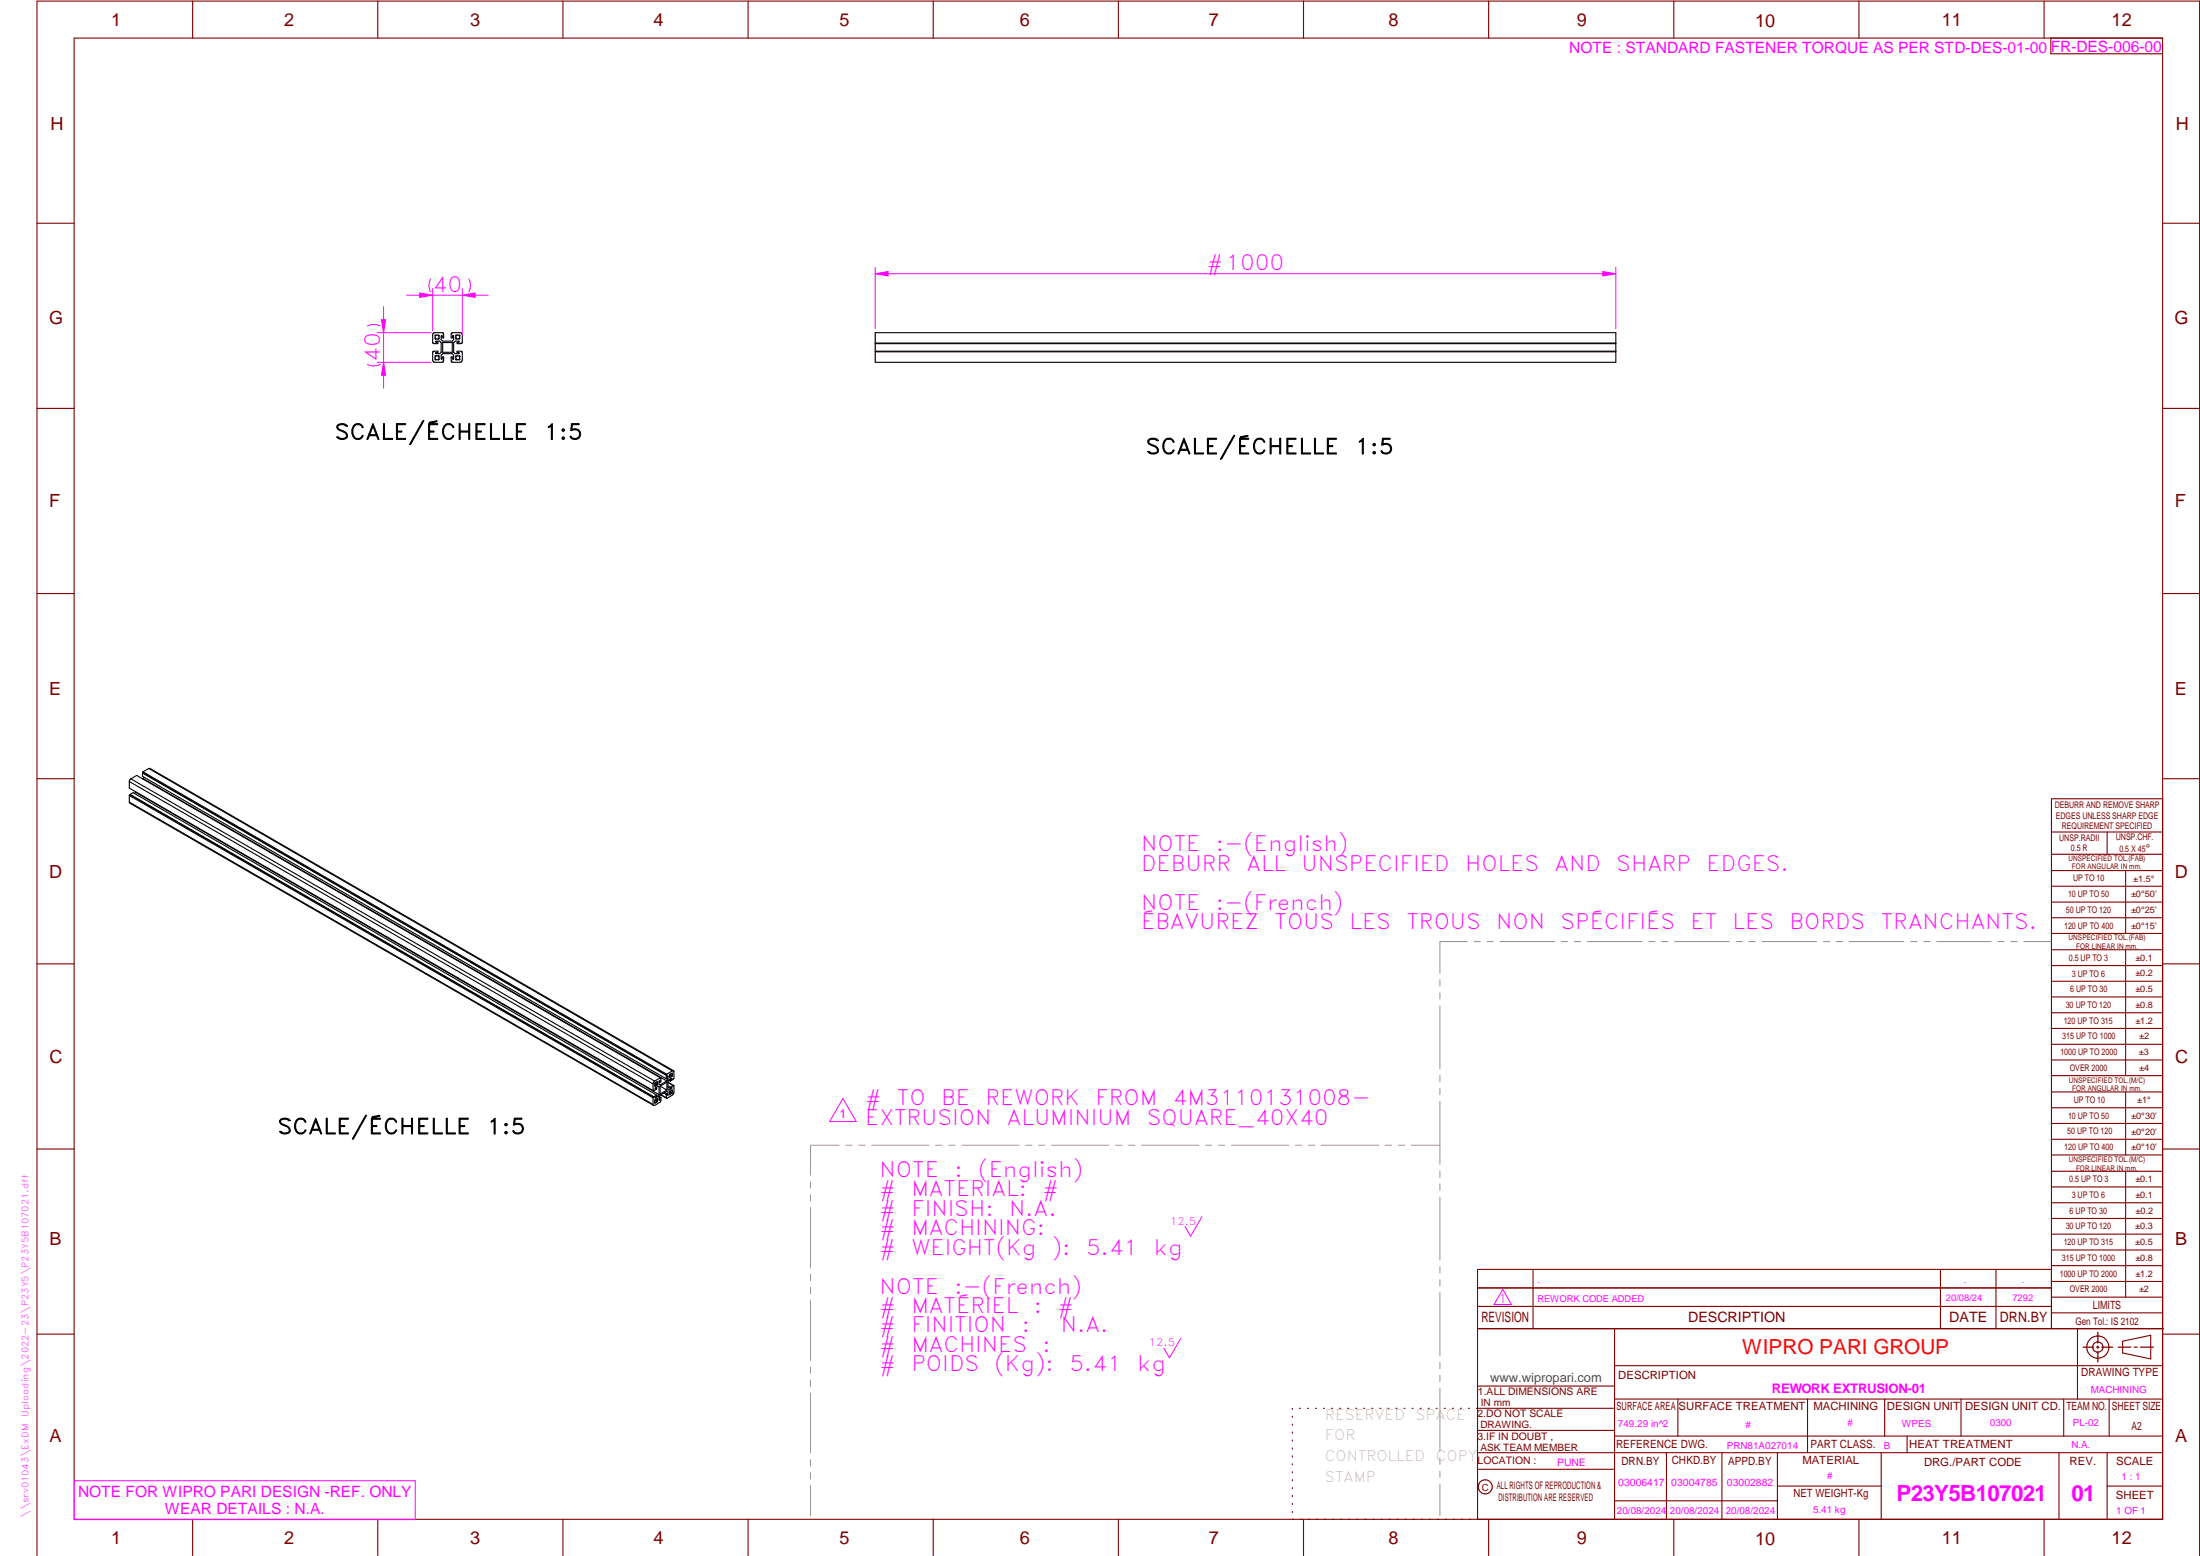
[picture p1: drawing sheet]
<svg xmlns="http://www.w3.org/2000/svg" width="594mm" height="420mm" viewBox="0 0 594 420" stroke-linecap="round" stroke-linejoin="round" font-family="sans-serif">
<g fill="none" stroke="#800000" stroke-width=".3">
<path d="M20 10.3h564v400h-564zM52 .3v10M102 .3v10M152 .3v10M202 .3v10M252 .3v10M302 .3v10M352 .3v10M402 .3v10M452 .3v10M502 .3v10M552 .3v10"/>
<path d="M553.8 10.3v4.2h30.2M10 60.3h10M584 60.3h10M10 110.3h10M584 110.3h10M10 160.3h10M584 160.3h10M10 210.3h10M584 215.7h-30v143.1M584 210.3h10M554 224.7h30M554 230.7h30"/>
<path d="M554 235.1h30M554 239.3h30M569 224.7v6M574 235.1v17M554 243.6h30M554 247.8h30M554 252.1h30M554 256.5h30M574 256.5v33.9M10 260.3h10M554 260.7h30M554 265h30"/>
<path d="M554 269.2h30M554 273.5h30M554 277.7h30M584 260.3h10M554 282h30M554 286.2h30M554 290.4h30M554 294.9h30M554 299.1h30M574 294.9v17M10 310.3h10M554 303.4h30"/>
<path d="M554 307.6h30M554 311.9h30M554 316.3h30M574 316.3v34M584 310.3h10M554 320.5h30M554 324.8h30M554 329h30M554 333.2h30M554 337.5h30M399 358.8h185.2M399 352.8h155"/>
<path d="M399 347.8h155M414 342.8v16M436 358.8v51.5M524 342.8v16M539 342.8v16M554 341.8h30M554 346h30M554 350.3h30M554 354.5h30M554 342.8h-155v67.5M561 358.8v19M10 360.3h10"/>
<path d="M399 374.3h37M436 377.8h148M453.1 377.8v10M488.1 377.8v14.5M508.9 377.8v10M529.5 377.8v10M557.3 377.8v10M569.5 377.8v10M573.2 362.2l7.6-1.6v6.3l-7.6-1.6zM584 368.8h-148M584 360.3h10M349 380.3v.3"/>
<path d="M349 382.4v.3M349 384.6v.3M349 386.7v.3M349 388.8v.3M349 391v.3M349 393.1v.3M349 395.3v.3M349 397.4v.3M349 399.5v.3M350.9 380.3h.2M353.1 380.3h.2M355.2 380.3h.3"/>
<path d="M357.4 380.3h.3M359.6 380.3h.3M361.7 380.3h.3M363.9 380.3h.3M366.1 380.3h.3M368.3 380.3h.2M370.4 380.3h.3M372.6 380.3h.3M374.8 380.3h.3M376.9 380.3h.4M379.1 380.3h.3M381.3 380.3h.3"/>
<path d="M383.4 380.3h.4M385.6 380.3h.3M387.8 380.3h.3M390 380.3h.3M392.2 380.3h.3M394.3 380.3h.3M396.5 380.3h.3M398.7 380.3h37.3M399 396.7h37M399 392.3h185M399 386.2h37M436 387.8h148"/>
<path d="M450 392.3v18M465 392.3v18M480 392.3v18M508 392.3v18M515 387.8v4.5M556 392.3v18M569 392.3v18M52 410.3v9.7M102 410.3v9.7M152 410.3v9.7M202 410.3v9.7M252 410.3v9.7"/>
<path d="M302 410.3v9.7M349 401.7v.3M349 403.8v.4M349 406v.3M349 408.1v.3M352 410.3v9.7M402 410.3v9.7M436 405.3h44M452 410.3v9.7M480 401.3h28M502 410.3v9.7M552 410.3v9.7"/>
<path d="M569 401.3h15M10 420v-419.7h584v419.7"/>
<circle cx="566.5" cy="363.7" r="1.39"/>
<circle cx="566.5" cy="363.8" r="3"/>
<circle cx="401.1" cy="401.5" r="1.9"/>
</g>
<path d="M236.3 72.2v16.6M432.8 73.3l3.5 .6-3.5 .6zM436.3 72.2v16.6M324.6 328.5l-3.1 5.3-1.5-2.6M318.8 361.4l-3 5.2-1.5-2.6M20.1 399.8h92v10.5h-92z" fill="none" stroke="#f0f" stroke-width=".27"/>
<g fill="none" stroke="#949494" stroke-width=".27">
<path d="M396.2 254.3h-7.4v8.5M398.1 254.3h1.6M401.5 254.3h1.8M405 254.3h14.8M421.6 254.3h1.7M425.1 254.3h1.7M428.6 254.3h14.8M445.2 254.3h1.7M448.7 254.3h1.7M452.2 254.3h14.8M468.8 254.3h1.7M472.3 254.3h1.7"/>
<path d="M475.8 254.3h14.8M492.4 254.3h1.7M495.8 254.3h1.8M499.4 254.3h14.7M516 254.3h1.6M519.4 254.3h1.8M522.9 254.3h14.8M539.5 254.3h1.7M543 254.3h1.7M546.5 254.3h7.4M388.8 264.5v1.8M388.8 268.1v1.6"/>
<path d="M388.8 271.6v17M388.8 290.4v1.7M388.8 293.9v1.7M388.8 297.4v17M218.9 319.2v1.6M226.6 309.2h-7.7v8.1M228.4 309.2h1.7M231.9 309.2h1.7M235.4 309.2h15.5M252.7 309.2h1.7M256.2 309.2h1.7M259.7 309.2h15.5"/>
<path d="M277 309.2h1.7M280.5 309.2h1.7M284 309.2h15.5M301.2 309.2h1.8M304.8 309.2h1.7M308.3 309.2h15.5M325.5 309.2h1.7M329.1 309.2h1.6M332.6 309.2h15.4M349.8 309.2h1.7M353.3 309.2h1.7M356.8 309.2h15.5"/>
<path d="M374.1 309.2h1.7M377.6 309.2h1.7M381.1 309.2h7.7M388.8 316.2v1.7M388.8 319.7v1.7M218.9 322.6v1.8M218.9 326.1v16.2M388.8 323.2v17.1M218.9 344.1v1.8M218.9 347.6v1.7M218.9 351.2v16.1M388.8 342.1v1.6"/>
<path d="M388.8 345.6v1.7M388.8 349v17.1M218.9 369.1v1.7M218.9 372.6v1.8M218.9 376.1v16.2M388.8 367.9v1.7M388.8 371.4v1.7M388.8 374.9v17M218.9 394.1v1.8M218.9 397.6v1.7M388.8 393.7v1.7M388.8 397.2v1.7"/>
<path d="M218.9 401.2v8.1M388.8 400.7v8.6"/>
</g>
<path d="M566.5 359.7v3M562.5 363.8h2.9M566.1 363.8h.7M566.5 363.4v.7M566.5 364.9v2.8M567.6 363.8h2.9M572 363.8h3.4M576.3 363.8h.8M578 363.8h3.5" fill="none" stroke="#800000" stroke-width=".34"/>
<path d="M117.1 89.9l2.5-.1 .2 1.4h-.4l-.1-.6-.2 .2v.9l.4 .4h2.6l.4-.4v-.9l-.2-.2-.1 .6h-.4v-1.1h.2v-.3l2.5 .1 .3 .5v2.2l-1.4 .2v-.4l.6-.1-.1-.2h-1l-.4 .4v2.6l.4 .4h1l.1-.2-.6-.1v-.4l1.4 .2v2.2l-.3 .5-2.5 .1v-.3h-.2v-1.1h.4l.1 .6 .2-.1v-1l-.4-.4h-2.6l-.4 .4v1l.2 .1 .1-.6h.4l-.2 1.4-2.5-.1-.3-.5v-2.2l1.4-.2v.4l-.6 .1 .2 .2h.9l.4-.4v-2.6l-.4-.4h-.9l-.2 .2 .6 .1v.4l-1.4-.2v-2.2zM117.5 96.2l.9-.1 .2 .1v.8l-.2 .2h-.8zM117.6 90.5l1 .1v.8l-1 .2zM119.5 92.5h2.6v2.6h-2.6zM123.1 90.6l.9-.1 .2 .1v.8l-1 .2zM123.1 96.2l.9-.1 .2 .1v.8l-.2 .2h-.8zM236.3 95h200M236.3 94.8h200M236.3 92.8h200M236.3 92.6h200M436.3 92.6v-2.8h-200v8h200v-2.8M436.3 92.6v2.4" fill="none" stroke="#000" stroke-width=".3"/>
<path d="M432.8 73.3l3.5 .6-3.5 .6z" fill="#f0f"/>
<path d="M236.3 73.9l3.5-.6v1.2z" fill="none" stroke="#f0f" stroke-width=".27"/>
<path d="M236.3 73.9l3.5-.6v1.2z" fill="#f0f"/>
<path d="M113.3 79.1l3.5 .6-3.5 .6zM116.2 75.3a3.9 3.9 0 0 0 0 3.5M116.8 77.9v11.5M124.8 77.9v12.6M126.6 75.3a3.9 3.9 0 0 1 0 3.5M236.3 73.9h200" fill="none" stroke="#f0f" stroke-width=".27"/>
<path d="M113.3 79.1l3.5 .6-3.5 .6z" fill="#f0f"/>
<path d="M124.8 79.7l3.5-.6v1.2z" fill="none" stroke="#f0f" stroke-width=".27"/>
<path d="M124.8 79.7l3.5-.6v1.2z" fill="#f0f"/>
<path d="M109.8 79.7h22M99.2 98.4a3.9 3.9 0 0 0 3.5 0M99.2 88a3.9 3.9 0 0 1 3.5 0M101.8 97.8h14.6M101.8 89.8h14.6M103.6 97.8l.5 3.5h-1.1z" fill="none" stroke="#f0f" stroke-width=".27"/>
<path d="M103.6 97.8l.5 3.5h-1.1z" fill="#f0f"/>
<path d="M103 86.3h1.1l-.5 3.5z" fill="none" stroke="#f0f" stroke-width=".27"/>
<path d="M103 86.3h1.1l-.5 3.5z" fill="#f0f"/>
<path d="M103.6 82.8v22M227.6 296.6l3.6 6.3h-7.2zM405.8 348.1l2.3 4.2h-4.7z" fill="none" stroke="#f0f" stroke-width=".27"/>
<g fill="none" stroke="#000" stroke-width=".3">
<path d="M34.9 211v1.8l141.5 81.7M34.9 214.8v1.8M34.9 216.6l.1 .3 141.5 81.6M34.9 211l141.5 81.7M34.9 214.8l141.5 81.6M34.9 216.6l141.5 81.6M35.1 214.5v.2M35.1 214.5l.8-.5 141.4 81.7M35.1 214.7l-.2 .1M35.1 214.5l141.5 81.7M35.1 214.7l141.5 81.6M35.3 210.3l1.6-.9 141.4 81.6"/>
<path d="M35.3 210.3l-.4 .7M35.3 210.3l141.5 81.6M36.6 213.8v.1M36.6 213.9l-.2 .4M36.6 213.9l141.4 81.7M38.5 208.7v.9l141.4 81.7M38.5 208.7l141.4 81.7M38.6 208.7h-.1M38.6 208.4v.3M38.6 208.4l141.4 81.7M38.6 208.7l141.4 81.6M38.7 210.3l-.2 .1"/>
<path d="M38.7 210.3l141.4 81.6M38.9 209.9l-.2 .4M40.2 207.5l-1.6 .9M40.2 207.5h.3l141.4 81.6M40.2 207.5l141.4 81.7M176.4 292.7v1.8M176.4 296.4v1.8M176.4 294.5l.2-.2v.2M176.4 294.4l.2 .1M176.6 296.3l-.2 .1M176.6 296.2v.1M176.8 291.9l-.4 .8"/>
<path d="M176.9 292.6v.5M176.9 297.2v.5M176.9 297.7v.2l.1-.2M176.9 293.1v.2l.1-.1M176.9 293.1l.1 .1M176.9 292.6l.5 .3M176.9 297.7h.1M176.9 297.2l.5 .3M176.9 293.9h.1M176.9 296.4l.1 .1M177 292.4l-.1 .2M177 297l-.1 .2"/>
<path d="M177 292.4l.5 .3M177 297l.5 .3M177 293.9v-.2l.7-.4 .3 .2v2.1M177.1 293.6l.2 .2M177.3 295.7l-.7 .5M177.3 295.7l-.3 .8M177.3 295.9l.4 .2M177.3 293.8v.2l-.7 .5M177.3 293.8l-.3 .1M177.4 292.2l-.4 .2M177.4 296.8l-.4 .2M177.4 292.2l.2-.1-.1 .1"/>
<path d="M177.4 292.9l-.4 .3M177.4 297.5l-.4 .2M177.4 296.8l.2-.1-.1 .1M177.4 292.2h.1M177.4 296.8h.1M177.5 292.2v.5M177.5 292.7l-.1 .2M177.5 297.3l-.1 .2M177.5 296.8v.5M177.7 296.1l-.7 .4M178 295.6l-.3 .5M178 292.1l.2 .2"/>
<path d="M178 296.4l.2 .1M178 296.8l.2 .1M178 296.1l.5 .2M178.1 291.8l.1 .1M178.2 291.9v.4M178.2 296.5v.4M178.3 293.3l1.8 1M178.3 293.3v2.1l1.8-1.1M178.3 293.3l1.8-1.1v2.1M178.3 291v.3l.2-.1M178.3 291.1l.2 .1M178.3 291l-1.5 .9"/>
<path d="M178.4 295.7l1.6 .9M178.5 291.2v.9l-.3 .2M178.5 296.3l-.2 1.3-1.5 .9h-.4v-.3M178.5 296.3l-.3 .2M178.5 295.6l1.4 .8M179.2 295.1l.7 .4M179.5 295l.7 .4M179.9 296.4l.1-.1v.3M179.9 295.5v.9M179.9 290.4v.9M180 290.1v.2M180 290.3l-.1 .1"/>
<path d="M180 291.2l.4 .2M180.1 291.9l-1.8 1-.3-.1v-.8l.2-.1M180.2 295.4l-.3 .1M180.2 295.4v.4l.2-.2M180.2 295.5l.2 .1M180.3 290.6l.1 .8M180.3 290.6h.1M180.3 290.6l-.4 .7M180.4 295.6v-.7l-.3-.2-1.8 1-.3 .5v.9l.2-.2M180.4 291.4l-.3 .5M180.4 292.2l1.6 1M180.4 292.3l1.4 .8"/>
<path d="M180.4 293.2l.6 .4M180.4 293.5l.6 .4M180.6 291.7l.4 .2M180.8 291.5l.2 .1M180.8 295.4v.2l.1-.2M180.8 294.9v.5M180.8 290.3l.6 .3M180.8 290.8l.1 .1M180.8 294.9l.6 .3M180.8 295.4h.1M180.8 290.3v.5M180.8 290.8v.2l.1-.1"/>
<path d="M180.9 294.7l-.1 .2M180.9 290.2l.6 .2M180.9 294.7l.6 .3M180.9 290.2l-.1 .1M181 291.6v.3M181 293.6v.3M181 293.9l.4-.2-.1 .3M181.1 293.8l.2 .2M181.1 291.3l.2 .1M181.3 291.4v-.2l-.6 .4-.3 .5v2.1l.3 .1 .6-.3M181.3 291.4l-.3 .2M181.4 294.5l.2-.1-.1 .1"/>
<path d="M181.4 289.9h.1M181.4 294.5h.1M181.4 294.5l-.5 .2M181.4 295.2l-.5 .2M181.4 289.9l.2-.1-.1 .1M181.4 289.9l-.5 .3M181.4 290.6l-.5 .3M181.5 295l-.1 .2M181.5 294.5v.5M181.5 290.4l-.1 .2M181.5 289.9v.5M181.6 289.2h.3l.1 2-1 .7"/>
<path d="M181.6 289.2l-1.6 .9M181.8 293.1v.2l.2-.1M181.8 293.1l-.8 .5M182 293.2l-.1 2-.3 .5-1.6 .9"/>
</g>
<g font-size="6" fill="#f0f">
<text x="512.1" y="405.2">P23Y5B107021</text>
<text x="559.4" y="405.2">01</text>
</g>
<g font-size="5.7" fill="#f0f">
<text x="325.9" y="73">#1000</text>
<text x="116.9" y="78.8">40</text>
<text x="102.7" y="97.7" transform="rotate(-90 102.7 97.7)">40</text>
<text x="308.1" y="229.9">NOTE</text>
<text x="328.3" y="229.9">:-(English)</text>
<text x="308.1" y="235.2">DEBURR</text>
<text x="336.6" y="235.2">ALL</text>
<text x="351.5" y="235.2">UNSPECIFIED</text>
<text x="395.6" y="235.2">HOLES</text>
<text x="419.8" y="235.2">AND</text>
<text x="436.5" y="235.2">SHARP</text>
<text x="460.8" y="235.2">EDGES.</text>
<text x="308.1" y="245.7">NOTE</text>
<text x="328.3" y="245.7">:-(French)</text>
<text x="308.1" y="250.9">ÉBAVUREZ</text>
<text x="344.1" y="250.9">TOUS</text>
<text x="364.4" y="250.9">LES</text>
<text x="379.8" y="250.9">TROUS</text>
<text x="404.1" y="250.9">NON</text>
<text x="421.4" y="250.9">SPÉCIFIÉS</text>
<text x="456.5" y="250.9">ET</text>
<text x="467.9" y="250.9">LES</text>
<text x="483.2" y="250.9">BORDS</text>
<text x="507.9" y="250.9">TRANCHANTS.</text>
<text x="233.6" y="298.5">#</text>
<text x="242.2" y="298.5">TO</text>
<text x="254.2" y="298.5">BE</text>
<text x="266.1" y="298.5">REWORK</text>
<text x="295.8" y="298.5">FROM</text>
<text x="316.7" y="298.5">4M3110131008-</text>
<text x="233.6" y="303.7">EXTRUSION</text>
<text x="271.9" y="303.7">ALUMINIUM</text>
<text x="309.7" y="303.7">SQUARE_40X40</text>
<text x="237.5" y="317.8">NOTE</text>
<text x="257.7" y="317.8">:</text>
<text x="264.1" y="317.8">(English)</text>
<text x="237.5" y="323">#</text>
<text x="246.1" y="323">MATERIAL:</text>
<text x="281.5" y="323">#</text>
<text x="237.5" y="328.3">#</text>
<text x="246.1" y="328.3">FINISH:</text>
<text x="272.5" y="328.3">N.A.</text>
<text x="237.5" y="333.5">#</text>
<text x="246.1" y="333.5">MACHINING:</text>
<text x="237.5" y="338.8">#</text>
<text x="246.1" y="338.8">WEIGHT(Kg</text>
<text x="284" y="338.8">):</text>
<text x="293.3" y="338.8">5.41</text>
<text x="311.6" y="338.8">kg</text>
<text x="237.5" y="349.3">NOTE</text>
<text x="257.7" y="349.3">:-(French)</text>
<text x="237.5" y="354.5">#</text>
<text x="237.5" y="359.8">#</text>
<text x="246.1" y="354.5">MATÉRIEL</text>
<text x="246.1" y="359.8">FINITION</text>
<text x="275.9" y="359.8">:</text>
<text x="279.2" y="354.5">:</text>
<text x="285.6" y="354.5">#</text>
<text x="286.5" y="359.8">N.A.</text>
<text x="237.5" y="365">#</text>
<text x="246.1" y="365">MACHINES</text>
<text x="281.5" y="365">:</text>
<text x="237.5" y="370.3">#</text>
<text x="246.1" y="370.3">POIDS</text>
<text x="268.5" y="370.3">(Kg):</text>
<text x="288.8" y="370.3">5.41</text>
<text x="307.1" y="370.3">kg</text>
</g>
<g font-size="5.7">
<text x="90.4" y="118.7">SCALE/ÉCHELLE</text>
<text x="146.9" y="118.7">1:5</text>
<text x="309.4" y="122.6">SCALE/ÉCHELLE</text>
<text x="365.9" y="122.6">1:5</text>
<text x="74.9" y="306.2">SCALE/ÉCHELLE</text>
<text x="131.5" y="306.2">1:5</text>
</g>
<text font-size="5.6" fill="#f00" x="470.5" y="365.5">WIPRO PARI GROUP</text>
<g font-size="4.9" fill="#800000">
<text x="30" y="6.9">1</text>
<text x="76.7" y="6.9">2</text>
<text x="127" y="6.9">3</text>
<text x="176.5" y="6.9">4</text>
<text x="226.7" y="6.9">5</text>
<text x="275.4" y="6.9">6</text>
<text x="326.4" y="6.9">7</text>
<text x="375" y="6.9">8</text>
<text x="425.8" y="6.9">9</text>
<text x="473.9" y="7.3">10</text>
<text x="524.3" y="6.9">11</text>
<text x="570.2" y="6.9">12</text>
<text x="13.6" y="35.1">H</text>
<text x="587.6" y="35.1">H</text>
<text x="13.2" y="87.5">G</text>
<text x="587.2" y="87.5">G</text>
<text x="13.2" y="137">F</text>
<text x="587.2" y="137">F</text>
<text x="13.2" y="187.6">E</text>
<text x="587.2" y="187.6">E</text>
<text x="13.2" y="237">D</text>
<text x="587.2" y="237">D</text>
<text x="13.4" y="287.1">C</text>
<text x="587.4" y="287.1">C</text>
<text x="13.4" y="336.2">B</text>
<text x="587.4" y="336.2">B</text>
<text x="13.4" y="389.3">A</text>
<text x="587.4" y="389.3">A</text>
<text x="30" y="416.9">1</text>
<text x="76.7" y="416.9">2</text>
<text x="127" y="416.9">3</text>
<text x="176.5" y="416.9">4</text>
<text x="226.7" y="416.9">5</text>
<text x="275.4" y="416.9">6</text>
<text x="326.4" y="416.9">7</text>
<text x="375" y="416.9">8</text>
<text x="425.8" y="416.9">9</text>
<text x="473.9" y="417.3">10</text>
<text x="524.3" y="416.9">11</text>
<text x="570.2" y="416.9">12</text>
</g>
<g font-size="4.2" fill="#f0f">
<text x="423.7" y="14.3">NOTE : STANDARD FASTENER TORQUE AS PER STD-DES-01-00</text>
<text x="553.8" y="14">FR-DES-006-00</text>
<text x="21.1" y="404.3">NOTE FOR WIPRO PARI DESIGN -REF. ONLY</text>
<text x="44.5" y="408.8">WEAR DETAILS : N.A.</text>
</g>
<g font-size="3.9" fill="#800000">
<text x="400" y="357.1">REVISION</text>
<text x="455.9" y="357.1">DESCRIPTION</text>
<text x="526.4" y="357.1">DATE</text>
<text x="540" y="357.1">DRN.BY</text>
</g>
<g font-size="3.9" fill="#c0c0c0">
<text x="357.8" y="383.3">RESERVED</text>
<text x="382.3" y="383.3">SPACE</text>
<text x="357.8" y="388.9">FOR</text>
<text x="357.8" y="394.5">CONTROLLED</text>
<text x="387.8" y="394.5">COPY</text>
<text x="357.8" y="400">STAMP</text>
</g>
<text font-size="3.6" fill="#f0f" x="478.5" y="376.1">REWORK EXTRUSION-01</text>
<text font-size="3.5" fill="#00f" x="402.4" y="373.3">www.wipropari.com</text>
<g font-size="3.4" fill="#f0f">
<text x="226.7" y="302">1</text>
<text x="404.6" y="351.9">1</text>
</g>
<g font-size="3.1" fill="#800000">
<text x="565.1" y="353.5">LIMITS</text>
<text x="562" y="371.7">DRAWING TYPE</text>
<text x="437" y="372.3">DESCRIPTION</text>
<text x="436.5" y="380.8">SURFACE AREA</text>
<text x="453.3" y="380.8">SURFACE TREATMENT</text>
<text x="489.7" y="380.8">MACHINING</text>
<text x="509.5" y="380.8">DESIGN UNIT</text>
<text x="530.6" y="380.8">DESIGN UNIT CD.</text>
<text x="558" y="380.6">TEAM NO.</text>
<text x="570.3" y="380.7">SHEET SIZE</text>
<text x="575.6" y="386.1">A2</text>
<text x="436.4" y="391.1">REFERENCE DWG.</text>
<text x="437.8" y="395.5">DRN.BY</text>
<text x="451.4" y="395.4">CHKD.BY</text>
<text x="466.6" y="395.5">APPD.BY</text>
<text x="486.7" y="395.4">MATERIAL</text>
<text x="488.9" y="390.9">PART CLASS.</text>
<text x="515.6" y="390.9">HEAT TREATMENT</text>
<text x="519.6" y="395.9">DRG./PART CODE</text>
<text x="558.9" y="395.5">REV.</text>
<text x="571.4" y="395.6">SCALE</text>
<text x="484.3" y="404.2">NET WEIGHT-Kg</text>
<text x="571.4" y="404.7">SHEET</text>
</g>
<text font-size="3" fill="#800000" x="579.5" y="230.1">°</text>
<g font-size="2.8" fill="#f0f">
<text x="316" y="330.7">12.5</text>
<text x="310.3" y="363.6">12.5</text>
<text x="420.5" y="396">PUNE</text>
<text x="437" y="401.2">03006417</text>
<text x="451.3" y="401.2">03004785</text>
<text x="466.3" y="401.2">03002882</text>
</g>
<g font-size="2.8" fill="#800000">
<text x="560.4" y="357.7">Gen Tol.: IS 2102</text>
<text x="399.1" y="376.6">1.ALL DIMENSIONS ARE</text>
<text x="399" y="382.7">2.DO NOT SCALE</text>
<text x="399" y="388.7">3.IF IN DOUBT ,</text>
<text x="399" y="395.4">LOCATION :</text>
<text x="404.2" y="402">ALL RIGHTS OF REPRODUCTION &amp;</text>
<text x="404.7" y="405.4">DISTRIBUTION ARE RESERVED</text>
</g>
<g font-size="2.7" fill="#f0f">
<text x="564.6" y="376.2">MACHINING</text>
<text x="436.9" y="385.4">749.29 in^2</text>
<text x="471.4" y="385.5">#</text>
<text x="498.9" y="385">#</text>
<text x="513.6" y="385.3">WPES</text>
<text x="537.3" y="385.1">0300</text>
<text x="559.7" y="385.1">PL-02</text>
<text x="466.3" y="391.2">PRN81A027014</text>
<text x="508.7" y="391.2">B</text>
<text x="559.3" y="391.1">N.A.</text>
<text x="493.4" y="399.5">#</text>
<text x="572.8" y="399.7">1 : 1</text>
<text x="436.6" y="408.7">20/08/2024</text>
<text x="450.9" y="408.8">20/08/2024</text>
<text x="466" y="408.9">20/08/2024</text>
<text x="489.6" y="408.5">5.41 kg</text>
<text x="571.4" y="408.7">1 OF 1</text>
</g>
<g font-size="2.7" fill="#800000">
<text x="399.9" y="379.7">IN mm</text>
<text x="399.7" y="385.7">DRAWING.</text>
<text x="399.7" y="391.8">ASK TEAM MEMBER</text>
<text x="400.1" y="402.5">C</text>
</g>
<g font-size="2.5" fill="#800000">
<text x="554.9" y="218.3">DEBURR AND REMOVE SHARP</text>
<text x="555.2" y="221">EDGES UNLESS SHARP EDGE</text>
<text x="556.1" y="227.1">UNSP.RADII</text>
<text x="556.8" y="223.8">REQUIREMENT SPECIFIED</text>
<text x="571.4" y="226.9">UNSP.CHF.</text>
<text x="559.2" y="229.9">0.5 R</text>
<text x="572.3" y="230.1">0.5 X 45</text>
<text x="559.8" y="238">UP TO 10</text>
<text x="576.1" y="238.1">±1.5°</text>
<text x="558.5" y="242.2">10 UP TO 50</text>
<text x="575.5" y="242.3">±0°50'</text>
<text x="557.4" y="250.7">120 UP TO 400</text>
<text x="557.9" y="246.5">50 UP TO 120</text>
<text x="575.5" y="250.7">±0°15'</text>
<text x="575.5" y="246.5">±0°25'</text>
<text x="558.7" y="259.4">0.5 UP TO 3</text>
<text x="559.5" y="263.7">3 UP TO 6</text>
<text x="576.6" y="263.6">±0.2</text>
<text x="576.6" y="259.4">±0.1</text>
<text x="559" y="267.9">6 UP TO 30</text>
<text x="576.6" y="267.9">±0.5</text>
<text x="557.8" y="272.2">30 UP TO 120</text>
<text x="576.6" y="272.2">±0.8</text>
<text x="556.9" y="280.7">315 UP TO 1000</text>
<text x="557.3" y="276.4">120 UP TO 315</text>
<text x="576.6" y="276.4">±1.2</text>
<text x="577.7" y="280.7">±2</text>
<text x="556.4" y="284.9">1000 UP TO 2000</text>
<text x="577.6" y="284.9">±3</text>
<text x="558.9" y="289.2">OVER 2000</text>
<text x="577.7" y="289.3">±4</text>
<text x="560" y="297.9">UP TO 10</text>
<text x="577.1" y="297.9">±1°</text>
<text x="558.5" y="302.1">10 UP TO 50</text>
<text x="575.5" y="302.1">±0°30'</text>
<text x="557.4" y="310.6">120 UP TO 400</text>
<text x="558.2" y="306.3">50 UP TO 120</text>
<text x="575.5" y="310.6">±0°10'</text>
<text x="575.5" y="306.4">±0°20'</text>
<text x="558.8" y="319.2">0.5 UP TO 3</text>
<text x="559.4" y="323.4">3 UP TO 6</text>
<text x="576.6" y="319.2">±0.1</text>
<text x="576.6" y="323.5">±0.1</text>
<text x="558.9" y="327.7">6 UP TO 30</text>
<text x="576.7" y="327.7">±0.2</text>
<text x="557.8" y="332">30 UP TO 120</text>
<text x="576.6" y="332">±0.3</text>
<text x="556.8" y="340.5">315 UP TO 1000</text>
<text x="557.3" y="336.3">120 UP TO 315</text>
<text x="576.6" y="336.3">±0.5</text>
<text x="576.6" y="340.5">±0.8</text>
<text x="556.2" y="344.7">1000 UP TO 2000</text>
<text x="576.6" y="344.7">±1.2</text>
<text x="558.9" y="349">OVER 2000</text>
<text x="577.6" y="349">±2</text>
</g>
<g font-size="2.5" fill="#f0f">
<text x="415.2" y="346.4">.</text>
<text x="530.3" y="346.5">.</text>
<text x="545.9" y="346.4">.</text>
<text x="415.2" y="351.5">REWORK CODE ADDED</text>
<text x="525.5" y="351.3">20/08/24</text>
<text x="543.4" y="351.4">7292</text>
</g>
<g font-size="2.4" fill="#f0f">
<text x="7.7" y="382.7" transform="rotate(-90 7.7 382.7)">Uploading\2022-23\P23Y5\P23Y5B107021.dft</text>
<text x="7.7" y="409.8" transform="rotate(-90 7.7 409.8)">\\srv01043\ExDM</text>
</g>
<g font-size="2.1" fill="#800000">
<text x="558.5" y="232.4">UNSPECIFIED TOL.(FAB)</text>
<text x="559.5" y="234.7">FOR ANGULAR IN mm.</text>
<text x="558.6" y="253.9">UNSPECIFIED TOL.(FAB)</text>
<text x="560.7" y="256.3">FOR LINEAR IN mm.</text>
<text x="558.7" y="292.3">UNSPECIFIED TOL.(M/C)</text>
<text x="559.6" y="294.7">FOR ANGULAR IN mm.</text>
<text x="558.7" y="313.7">UNSPECIFIED TOL.(M/C)</text>
<text x="560.6" y="316.1">FOR LINEAR IN mm.</text>
</g>
</svg>
